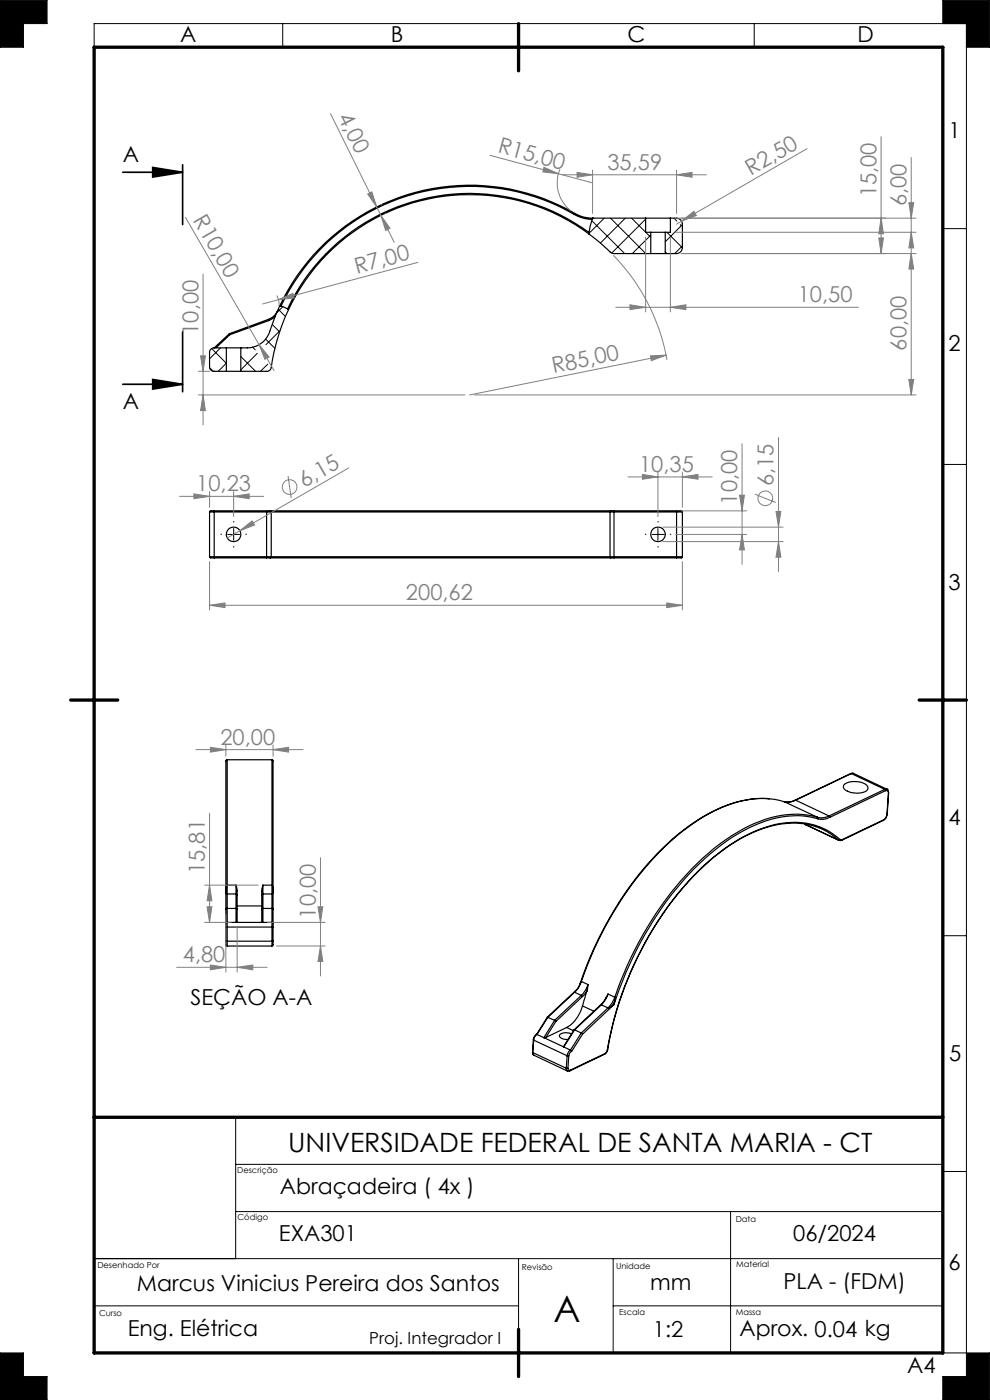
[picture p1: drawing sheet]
<svg xmlns="http://www.w3.org/2000/svg" width="210mm" height="297mm" viewBox="0 0 210 297" stroke-linecap="round" stroke-linejoin="round" font-family="sans-serif">
<g fill="none" stroke="#000" stroke-width=".21">
<path d="M0 0h10v5h-5v5h-5zM20 10v-5h185v287h-5v5h10v-10h-10M60 5v5M160 5v5M200 5v-5h10v10h-5M125.5 46.8l7 7M128.2 46.3l-3.3 3.2M129.5 46.3l7.5 7.5M132.6 46.3l-5.2 5.3M134 46.3l4 4M136.9 46.5l-7.1 7.2M138 49.9l-3.9 3.9"/>
<path d="M141.1 53.4l.4 .4M141.5 49.3l3.2 3.3M143 46.3l.6 .6M144.3 47.7l.3 .2M144.5 47.9l-3.4 3.4M144.7 52.2l-1.6 1.6M200 48.5h5M44.4 78l.8 .8M44.9 73.9l3.1 3.1-1.7 1.8M46.8 73.8l-2.4 2.3M51.1 75.6l3.1 3.2M51.3 73.8l-.2 .2"/>
<path d="M53.6 73.7l.6 .5M54.6 75l-3.5 3.5M56.3 71.9l2 2M56.8 77.3l-1.6 1.5M57.7 68.8l1.6 1.6M59 65.6l1.5 1.5M59.4 70.2l-3 2.9M60 65l-1.3 1.4M200 98.5h5M48.3 113.4h2.5M49.6 112.1v2.5M138.3 113.4h2.5"/>
<path d="M139.6 112.1v2.5M200 198.5h5M50 237v30M50 257h150M50 247h150M155 257v30M200 248.5h5M20 277h90M20 267h180M110 267v20M130.1 277h69.9M130.1 267v20"/>
<path d="M0 287h5v5h5v5h-10z"/>
</g>
<path d="M20 10h180v277h-180zM110 5v10M15 148.5h10M195 148.5h10M20 237h180M110 282v10" fill="none" stroke="#000" stroke-width=".7"/>
<path d="M200 0v5h5v5h5v-10zM0 0v10h5v-5h5v-5zM0 287v10h10v-5h-5v-5zM205 287v5h-5v5h10v-10z" fill-rule="evenodd" fill="#000"/>
<g fill="none" stroke="#000" stroke-width=".25">
<path d="M121.8 45.5a44.3 44.3 0 0 0-62.2 19.4M121.8 45.5a8.2 8.2 0 0 0 3.8 1M122 45.3a44.5 44.5 0 0 0-62.6 19.5M122 45.3l-.2 .2M122 45.3a7.4 7.4 0 0 0 3.7 1M124.9 49.6a42.5 42.5 0 0 0-63.7 16.1M124.9 49.6l5 4.1 8.1 .1M125 49.3a42.8 42.8 0 0 0-64 16.2M125 49.3l-.1 .3M125.6 46.5l-.6 2.8M125.7 46.3h.1M125.7 46.3l-.1 .2"/>
<path d="M125.7 46.3h11.2M136.9 46.3h5.3M136.9 46.3v3h1.1M138 49.3h3.1M138 53.8h3.1M138 49.3v4.5M141.1 49.3v4.5M142.2 46.3h1.3a1.26 1.26 0 0 1 1.2 1.3v4.9a1.26 1.26 0 0 1-1.2 1.3h-2.4M142.2 46.3v3h-1.1M45.4 73.8a.96 .96 0 0 0-.9 1v3a.96 .96 0 0 0 .9 1h2.6M45.4 73.8h2.6M48 78.8h3.1"/>
<path d="M48 73.8h3.1M48 73.8v5M48.6 70.8l.2 .2M48.6 70.8l-3.2 3M48.8 71l-3 2.8M51.1 73.8v5M56.9 67.8l.1 .2M56.9 67.8l-8.3 3M57 68l-8.2 3M58.4 67.1l-1.4 .9M58.9 65.9a3.6 3.6 0 0 1-2 1.9M59.4 64.8l.2 .1"/>
<path d="M59.4 64.8l-1.2 2.8a13 13 0 0 1-2.3 4.8l-.5 .4a6 6 0 0 1-4.3 1M59.6 64.9l1.4 .6M61 65.5l.2 .2M61.2 65.7a46.6 46.6 0 0 0-3.8 12.6l-.2 .3-.5 .2h-5.6M44.5 118.1l.1 .3h.8M44.5 118.1h.9M44.5 108.6h.9M44.5 108.6v9.5M45.4 108.4v.2M45.4 118.1v.3M45.4 108.4h-.8l-.1 .2M45.4 108.4h11.2"/>
<path d="M45.4 108.6h11.2M45.4 118.1h11.2M45.4 108.6v9.5M45.4 118.4h11.2M56.6 108.4v.2M56.6 108.4h.7M56.6 108.6h.9M56.6 118.4h.7M56.6 118.1v.3M56.6 118.1h.9M56.6 108.6v9.5M57.3 108.4l.2 .2"/>
<path d="M57.3 108.4h72.3M57.3 118.4h72.3M57.5 118.1l-.2 .3M57.5 108.6h71.9M57.5 118.1h71.9M57.5 108.6v9.5M129.4 118.1l.2 .3M129.4 118.1h.8M129.4 108.6h.8M129.4 108.6v9.5M129.6 108.4l-.2 .2M129.6 118.4h.6"/>
<path d="M129.6 108.4h.6M130.2 118.1v.3M130.2 108.4v.2M130.2 108.4h13.3M130.2 108.6h13.3M130.2 118.1h13.3M130.2 118.4h13.3M130.2 108.6v9.5M143.5 118.1v.3M143.5 108.6h1.2M143.5 118.1h1.2M143.5 108.4v.2"/>
<path d="M143.5 108.4h1.1l.1 .2M143.5 108.6v9.5M144.7 118.1l-.1 .3h-1.1M144.7 108.6v9.5M48.2 161.2l-.3 .2v27.9M48.2 161.2v26.6M48.2 161.2h9.5M57.7 161.2l.2 .2v27.9M57.7 161.2v26.6M163.1 169.4a23.5 23.5 0 0 0-13.6 3.6 57.3 57.3 0 0 0-20 21.3 75.6 75.6 0 0 0-6.5 14.5l.3-.6M166.3 170.1a18.9 18.9 0 0 0-13.4 1.3 49.2 49.2 0 0 0-18.7 16.1 77.3 77.3 0 0 0-10.9 20.7M166.3 170.1l7.1 3.3"/>
<path d="M168.7 169.8l-1.6 .4-.8-.1M168.7 169.8h.1M168.8 169.8a3.5 3.5 0 0 1-2.5 .3M168.8 169.8l7.1 3.3M170.1 174.7a13.9 13.9 0 0 1 7.8 3.5M170.1 174.7a22.4 22.4 0 0 0-14.2 3.9 57.6 57.6 0 0 0-18.3 20.1 72.9 72.9 0 0 0-8.7 24M170.7 174.8l.1 .1M170.8 174.9h.1M170.8 174.9l7.2 3.4M170.9 174.9h.1M173.4 173.4a19.4 19.4 0 0 0-13.5 1.3 45.9 45.9 0 0 0-16.5 13.4 75.4 75.4 0 0 0-13 23.5M173.4 173.4l.1 .3"/>
<path d="M173.5 173.7a19.9 19.9 0 0 0-14.5 1.9 51.9 51.9 0 0 0-18.4 16.7 76.6 76.6 0 0 0-10.4 20.8M175.9 173.1a3.2 3.2 0 0 1-2.5 .3M175.9 173.1l.1 .3M176 173.4a3.3 3.3 0 0 1-2.5 .3M177.9 178.2l.7 .1M178.2 178.1h.4M178.2 178.1a15.1 15.1 0 0 0-14.9-2.9 39.9 39.9 0 0 0-18.6 13.2 72.8 72.8 0 0 0-15.9 34.3M178.2 178.1l-.3 .1M178.6 178.1v.2M179 166.5a4.3 4.3 0 0 1 4.9 .1 .91 .91 0 0 1 .1 1.1 .91 .91 0 0 1-.9 .4 3.8 3.8 0 0 1-4.2-1zM180.4 164.1h.2M180.4 164.1l-11.7 5.7"/>
<path d="M180.6 164.1l-11.8 5.7M180.6 164.1l7.1 3.4M181 164.1h-.6M181 164.1h-.4M181 164.1l7.1 3.3M187.4 174.1l-8.8 4.2M187.4 173.9v.2M187.4 173.9l-8.8 4.2M187.7 167.5l.1 .2M187.7 167.5l-11.8 5.6M187.8 167.7a.46 .46 0 0 1 .5 .1 .46 .46 0 0 1 .2 .5M187.8 167.7l-11.8 5.7"/>
<path d="M188.1 167.4l.3 .3 .1 .5M188.1 172.7a1.34 1.34 0 0 1-.7 1.2M188.1 167.4h.1M188.1 167.4l-.4 .1M188.2 172.6l-.3 1-.5 .5M188.2 172.6l-.1 .1M188.5 168.3l-.4 4.4M188.5 168.2v.1M188.5 168.2l-.3 4.4M47.9 195.9v.8M47.9 196.7h.3M47.9 199.7h.3"/>
<path d="M47.9 199.7v.7l.3 .3M47.9 192.9l.2-.2h2.1l.1 .2M47.9 189.3v.1M47.9 189.3v6.6M47.9 196.7v3M47.9 189.4l.3 .2M47.9 188.8v.5M47.9 188.8v.6M48.2 195.7l-.3 .2M48.2 199.7v1M48.2 195.7v1M48.2 187.8v1.8"/>
<path d="M48.2 187.8l-.3 1M48.2 199.7h9.5M48.2 189.6v6.1M48.2 196.7v3M48.2 195.7h9.5M48.2 196.7h9.5M48.2 189.6h1.9M48.2 187.8h1.9M50.1 189.6l.2 .3M50.1 187.8v1.8M50.1 187.8l.2 .7v1.4M50.1 189.6v6.1"/>
<path d="M50.3 189.9v5.8M50.3 192.2h5.2M55.5 192.9l.1-.2h2.2l.1 .2M55.5 189.9v5.8M55.8 189.6l-.3 .3M55.8 187.8v1.8M55.8 187.8l-.2 .7-.1 1.4M55.8 189.6v6.1M55.8 189.6h1.9M55.8 187.8h1.9M57.6 195.7l.3 .2M57.7 199.7v1"/>
<path d="M57.7 195.7v1M57.7 199.7h.2M57.7 196.7h.2M57.7 187.8v1.8M57.7 187.8l.2 1M57.7 189.6v6.1M57.7 196.7v3M57.9 188.8v.5M57.9 188.8v7.1M57.9 199.7v.8l-.2 .2M57.9 195.9v.8M57.9 189.3l-.2 .3"/>
<path d="M57.9 196.7v3M48.2 200.7h9.5M113.8 219.4l-.5 .6-.2 .6M113.8 219.4l.1 .1M113.9 219.5a1.56 1.56 0 0 0-.7 1.2M113.9 219.5l1.5 .6M116.1 215.8h.1M116.1 215.8l-2.3 3.7M116.2 215.8l-2.3 3.7M116.2 215.8l1.5 .7M117.7 216.5l.2 .2M117.7 216.5l-2.3 3.6"/>
<path d="M117.9 216.7l-2.1 3.4M120.2 218l-4.4 2.1M120.2 218l1.4 .6M121.2 219.3a2.41 2.41 0 0 0-2.5 .2 1.09 1.09 0 0 0 1.4 1h.4M121.8 218.5h.1M121.8 218.5l-2.2 3.6M121.9 218.5l-2.3 3.6M121.9 218.5l1.4 .6M121.9 210.5l-5.7 5.3M121.9 210.5l1.4 .7M122.1 210.1l-.2 .4M122.1 210.1l-6 5.7"/>
<path d="M123 208.7l-.3 .8-.6 .6M123.3 219.1l.3 .3M123.3 211.2l.2 .2M123.3 219.1l-2.3 3.7M123.3 211.2l-5.6 5.3M123.3 208.2a5.5 5.5 0 0 1-1.4 2.3M123.3 208.2l1.4 .7M123.5 213.4a7.4 7.4 0 0 1-3.3 4.6M123.5 211.4l-5.6 5.3M123.5 213.4l2.5 1.1M123.6 219.4l-2.4 3.7M124.5 210.2l-1 3.2"/>
<path d="M124.5 210.2l-1 1.2M124.7 208.9l-.2 1.3M124.7 208.9a5.5 5.5 0 0 1-1.4 2.3M127.4 213.1l.2 .1M127.4 213.1l-5.6 5.4M127.6 213.2l-5.7 5.3M127.6 213.2l1.4 .6M129 210.9l-.8 1.4-.8 .8M129 210.9l-.8 1.5-.6 .8M129 210.9l1.4 .7M129 213.8l-5.7 5.3M129.9 213.4l-.9 .4"/>
<path d="M130.2 213.1l-.3 .3M130.2 213.1l-6.6 6.3M130.4 212.6l-.2 .5M130.4 212.6l-.5 .8M130.4 211.6v1M130.4 211.6a5.7 5.7 0 0 1-1.4 2.2M113 223.2l.1 .5 .2 .2M113 223.2v.1M113 223.3l.3 .6M113 223.3l7.1 3.3M113.1 220.6l.1 .1M113.1 220.6l-.1 2.6"/>
<path d="M113.2 220.7l7.1 3.3M113.2 220.7l-.2 2.6M113.3 223.9l7.1 3.3-.3-.6M115.4 220.1l4.2 2M115.8 220.1h-.4M119.6 222.1l1.4 .7M120.1 226.6h.4M120.3 224h.3M120.3 224l-.2 2.6M120.4 227.2h.5M120.5 226.6a.32 .32 0 0 0 0 .4 .32 .32 0 0 0 .4 0M120.6 224l-.1 2.6"/>
<path d="M120.9 227v.2M121 222.8l.2 .3M121 222.8l-.6 .6-.1 .6M121.2 223.1l-.4 .5-.2 .4M128.2 223.7l-7.3 3.5M128.3 223.5l-.1 .2M128.3 223.5l-7.4 3.5M128.8 222.7l-.1 .5-.4 .3M128.9 222.7l-.2 .6-.5 .4M128.9 222.7h-.1"/>
<circle cx="49.6" cy="113.4" r="1.55"/>
<circle cx="139.6" cy="113.4" r="1.55"/>
</g>
<g fill="none" stroke="#808080" stroke-width=".21">
<path d="M70.1 24.1l9.8 19.8M103.9 32.9l21.8 5.9M115.4 35.5l3.1 1.4-3.4-.4zM118.8 35.9a7.5 7.5 0 0 0 2.3 8.8M119.3 37.1h30.6M122.4 36.6l3.3 .5-3.3 .5zM125.7 36.1v9.2M143.5 37.1l3.3-.5v1zM143.5 36.1v9.2M171.2 31.5l-26.6 15.4M186.9 29v24.8M193.3 33.4v50.4"/>
<path d="M39.3 46.1l15.7 27M43.1 58.1v32M78 41.2l.9-.5 1 3.2zM79.9 43.9l.9 1.8M80.8 45.7l1.9 2.7-.9 .5zM80.8 45.7l2.8 5.7M80.8 43.5h.1M81.7 45.3h.1M88.7 55.7l-29.6 7.9M130.1 54.1a42.3 42.3 0 0 1 11.4 22.2M136.9 50.3v15.9M142.2 50.3v15.9"/>
<path d="M143.2 49.3h51.1M143.2 46.3h51.1M144.5 53.8h49.8M144.6 46.9l2.6-2.1 .5 .9zM144.6 46.9l-1.1 .7M186.4 50.5h1l-.5 3.3zM186.9 46.3l.5 3.3h-1zM192.8 43h1l-.5 3.3zM193.3 53.8l.5 3.3h-1zM193.3 49.3l.5 3.3h-1zM42.1 78.8h2.3M42.5 75.5h1.1l-.5 3.3z"/>
<path d="M55 73.1l2.1 2.6-.9 .5zM55 73.1l3.1 5.5M58.7 62.7a3.5 3.5 0 0 1 .5 2.2M59.1 63.6l3-1.4 .3 1zM59.1 63.6l-3.4 .9M130.6 65.2h51.5M133.6 64.7l3.3 .5-3.3 .5zM138 75.5l3.3-.2-3.2 1.2zM141.3 75.3l-41.7 8.5M142.2 65.2l3.3-.5v1zM42.1 83.8h56.5M43.1 83.8l.5 3.3h-1.1z"/>
<path d="M74 99.3l-25.8 14.8M100.6 83.8h93.7M157.4 94.2v25.5M165.1 92.8v28.4M192.8 80.5h1l-.5 3.3zM38.1 105.3h17.8M41.1 104.8l3.3 .5-3.3 .5zM44.4 104.3v3.3M44.5 119.1v10.3M49.6 105.3l3.2-.5v1zM49.6 104.3v5.3M50.9 112.6l2.6-2.1 .5 .9z"/>
<path d="M61.1 101l.7 4.7M133.2 101.2h17.9M136.3 100.6l3.3 .6-3.3 .5zM139.6 100.2v9.4M140.6 111.8h25.5M140.6 114.9h25.5M143.4 113.4h15M144.5 108.4h13.9M144.7 101.2l3.4-.6v1.1zM144.7 100.2v7.4M144.7 119.1v10.3M156.9 105.1h1l-.5 3.3z"/>
<path d="M157.4 113.4l.5 3.3h-1zM160.1 104.8l4.5 1.8M164.6 108.5h1l-.5 3.3zM165.1 114.9l.5 3.3h-1zM44.5 128.4l3.2-.5v1zM44.5 128.4h100.2M141.4 127.9l3.3 .5-3.3 .5zM41.6 159h22.7M44.6 158.5l3.3 .5-3.3 .6zM47.9 158v2.4M57.9 159l3.3-.5v1.1zM57.9 158v2.4"/>
<path d="M44.5 172.5v23.2M43.4 195.7h5.7M43.4 187.8h11.4M43.9 192.4h1l-.4 3.3zM44.5 187.8l.4 3.3h-1zM47.9 193.9v12.3M50.3 196.7v9.5M56.8 195.7h12.2M67.5 192.4h1l-.5 3.3zM68 182v25M37.5 205.2h19.2M44.6 204.7l3.3 .5-3.3 .5z"/>
<path d="M50.3 205.2l3.3-.5v1zM58.7 200.7h10.3M68 200.7l.5 3.3h-1z"/>
<circle cx="61.4" cy="103.3" r="1.56"/>
<circle cx="162.3" cy="105.7" r="1.55"/>
</g>
<path d="M26 36.5h12.7M32.4 35.5l6.3 1-6.3 1.1zM38.7 35v12.7M38.7 70.4v12.7M26 81.5h12.7M32.4 80.5l6.3 1-6.3 1z" fill="none" stroke="#000" stroke-width=".35"/>
<path d="M47.1 113.3h-.3M49.6 110.8v-.2M49.6 115.8v.3M52.1 113.3h.3M137.1 113.3h-.3M139.6 110.8v-.2M139.6 115.8v.3M142.1 113.3h.3" fill="none" stroke="#000" stroke-width=".21" stroke-dasharray="15.2 1.3 1.3 1.3" stroke-linecap="butt"/>
<path d="M32.4 35.5l6.3 1-6.3 1.1zM32.4 80.5l6.3 1-6.3 1z" fill="#000"/>
<g fill="#808080">
<path d="M55 73.1l2.1 2.6-.9 .5z"/>
<path d="M115.4 35.5l3.1 1.4-3.4-.4z"/>
<path d="M138 75.5l3.3-.2-3.2 1.2z"/>
<path d="M59.1 63.6l3-1.4 .3 1z"/>
<path d="M144.6 46.9l2.6-2.1 .5 .9z"/>
<path d="M50.9 112.6l2.6-2.1 .5 .9z"/>
<path d="M80.8 45.7l1.9 2.7-.9 .5zM78 41.2l.9-.5 1 3.2z"/>
<path d="M49.6 105.3l3.2-.5v1zM41.1 104.8l3.3 .5-3.3 .5zM144.7 101.2l3.4-.6v1.1zM136.3 100.6l3.3 .6-3.3 .5z"/>
<path d="M133.6 64.7l3.3 .5-3.3 .5zM142.2 65.2l3.3-.5v1zM44.5 128.4l3.2-.5v1zM141.4 127.9l3.3 .5-3.3 .5z"/>
<path d="M44.6 204.7l3.3 .5-3.3 .5zM50.3 205.2l3.3-.5v1z"/>
<path d="M44.6 158.5l3.3 .5-3.3 .6zM57.9 159l3.3-.5v1.1z"/>
<path d="M143.5 37.1l3.3-.5v1zM122.4 36.6l3.3 .5-3.3 .5z"/>
<path d="M193.3 49.3l.5 3.3h-1zM192.8 43h1l-.5 3.3zM157.4 113.4l.5 3.3h-1zM156.9 105.1h1l-.5 3.3zM68 200.7l.5 3.3h-1zM67.5 192.4h1l-.5 3.3zM43.9 192.4h1l-.4 3.3zM44.5 187.8l.4 3.3h-1z"/>
<path d="M42.5 75.5h1.1l-.5 3.3zM43.1 83.8l.5 3.3h-1.1zM193.3 53.8l.5 3.3h-1zM192.8 80.5h1l-.5 3.3zM186.9 46.3l.5 3.3h-1zM186.4 50.5h1l-.5 3.3zM164.6 108.5h1l-.5 3.3zM165.1 114.9l.5 3.3h-1z"/>
</g>
<text font-size="7.8" x="117.4" y="280.5">A</text>
<text font-size="5.6" x="61.1" y="244.5">UNIVERSIDADE FEDERAL DE SANTA MARIA - CT</text>
<g font-size="4.7">
<text x="38.2" y="9">A</text>
<text x="82.9" y="8.9">B</text>
<text x="133.1" y="9">C</text>
<text x="181.9" y="9">D</text>
<text x="201.2" y="29.4">1</text>
<text x="26.1" y="34.4">A</text>
<text x="201.2" y="74.5">2</text>
<text x="26.1" y="86.9">A</text>
<text x="201.2" y="125.1">3</text>
<text x="201.2" y="175">4</text>
<text x="40.4" y="213.2">SEÇÃO A-A</text>
<text x="201.3" y="225">5</text>
<text x="59.4" y="253.2">Abraçadeira ( 4x )</text>
<text x="59.2" y="263.3">EXA301</text>
<text x="168.2" y="263.3">06/2024</text>
<text x="201.2" y="269.4">6</text>
<text x="29" y="273.8">Marcus Vinicius Pereira dos Santos</text>
<text x="137.9" y="273.7">mm</text>
<text x="166.2" y="273.4">PLA - (FDM)</text>
<text x="27.1" y="283.4">Eng. Elétrica</text>
<text x="138.5" y="283.7">1:2</text>
<text x="156.8" y="283.4">Aprox. 0.04 kg</text>
<text x="192.4" y="291.4">A4</text>
</g>
<g font-size="4.7" fill="#808080">
<text x="71.6" y="24.8" transform="rotate(64 71.6 24.8)">4,00</text>
<text x="105.4" y="32.3" transform="rotate(15 105.4 32.3)">R15,00</text>
<text x="128.8" y="36.1">35,59</text>
<text x="159.3" y="37.3" transform="rotate(-30 159.3 37.3)">R2,50</text>
<text x="185.9" y="41.9" transform="rotate(-90 185.9 41.9)">15,00</text>
<text x="40.9" y="46.7" transform="rotate(60 40.9 46.7)">R10,00</text>
<text x="192.3" y="43.7" transform="rotate(-90 192.3 43.7)">6,00</text>
<text x="75.7" y="58.1" transform="rotate(-15 75.7 58.1)">R7,00</text>
<text x="169.2" y="64.1">10,50</text>
<text x="42.1" y="71" transform="rotate(-90 42.1 71)">10,00</text>
<text x="192.3" y="74.4" transform="rotate(-90 192.3 74.4)">60,00</text>
<text x="117.4" y="79.2" transform="rotate(-11 117.4 79.2)">R85,00</text>
<text x="135.6" y="100.1">10,35</text>
<text x="41.6" y="104.3">10,23</text>
<text x="64.5" y="103.5" transform="rotate(-30 64.5 103.5)">6,15</text>
<text x="156.4" y="107.1" transform="rotate(-90 156.4 107.1)">10,00</text>
<text x="164.1" y="103.1" transform="rotate(-90 164.1 103.1)">6,15</text>
<text x="86.1" y="127.4">200,62</text>
<text x="46.7" y="158">20,00</text>
<text x="43.4" y="185.4" transform="rotate(-90 43.4 185.4)">15,81</text>
<text x="67" y="194.9" transform="rotate(-90 67 194.9)">10,00</text>
<text x="38.8" y="204.2">4,80</text>
</g>
<text font-size="3.5" x="78.3" y="285.1">Proj. Integrador I</text>
<g font-size="1.8">
<text x="50.3" y="248.8">Descrição</text>
<text x="50.4" y="258.9">Código</text>
<text x="156.1" y="259.2">Data</text>
<text x="20.7" y="269.1">Desenhado Por</text>
<text x="110.7" y="269.3">Revisão</text>
<text x="130.7" y="269.1">Unidade</text>
<text x="156.2" y="268.9">Material</text>
<text x="21" y="279.1">Curso</text>
<text x="131.3" y="278.9">Escala</text>
<text x="156.1" y="278.9">Massa</text>
</g>
</svg>
